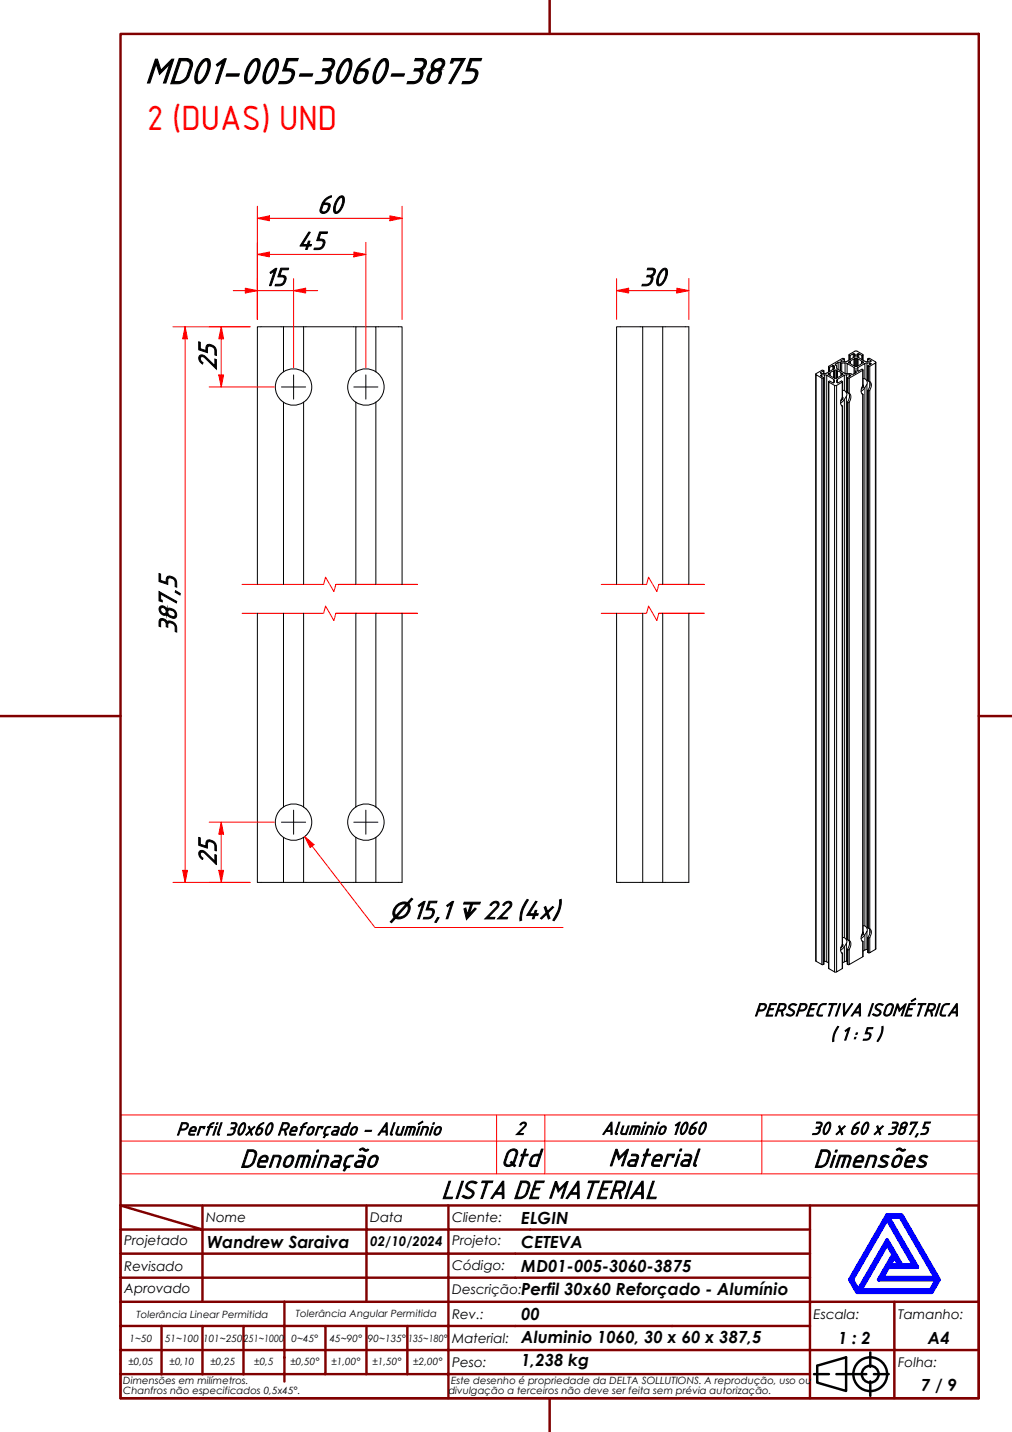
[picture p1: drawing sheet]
<svg xmlns="http://www.w3.org/2000/svg" width="210mm" height="297mm" viewBox="0 0 210 297" stroke-linecap="round" stroke-linejoin="round" font-family="sans-serif">
<!-- layer: Linha Corte (ABNT) -->
<path d="M50.2 127.2h16.9l.4-1.5 1.8 3 .4-1.5h16.9h-16.9M50.2 121.2h16.9l.4-1.5 1.8 3 .4-1.5h16.9h-16.9M124.7 127.2h9.4l.4-1.5 1.7 3 .5-1.5h9.3h-9.3M124.7 121.2h9.4l.4-1.5 1.7 3 .5-1.5h9.3h-9.3" fill="none" stroke="#f00" stroke-width=".21"/>
<!-- layer: Visible (ABNT) -->
<g fill="none" stroke="#000" stroke-width=".21">
<path d="M58.3 77.5a3.8 3.8 0 0 0 0 5.5M58.8 77.1l-.5 .4M58.8 67.8v9.3M58.8 77.1a3.8 3.8 0 0 1 4.2 0M63 77.1a3.8 3.8 0 0 1 0 6.3M63 67.8v9.3M73.8 67.8h-20.4v53.4M73.8 77.1a3.8 3.8 0 0 1 4.2 0M78 67.8h5.4v53.4M133.3 67.8h4.2M169.2 77.6l.1 121.8M170.2 77.4l.7-.5v.6v-.6l-.4-.1-1.3 .7 .1 .2"/>
<path d="M170.2 77.3v.1M170.2 77.9l.2-.1v.2M170.2 77.9h.1M170.2 77.9l.7 .4v121.7M170.4 78.1v-.3h.6v121.6M170.5 78.4h.2M171 77.8h.5M171.8 77.7v-.2v.2l.3 .1M171.8 77.5v.2M171.8 77.5l.3-.1v.4M171.9 79.2v121.7M171.9 76.1v1.1"/>
<path d="M172.1 77.4v.4M172.1 77.8l.8 .5M172.7 75.8h.2M172.7 76.7v-.9l-.6 .4v.8v-.8l-.2-.1v1M172.9 78.3l.3 .2M172.9 76.9l-.8 .5M172.9 76.9l.1 1.4M172.9 78.7l.2 .6-.2 .1-.8-.4-.2 .1v.2M172.9 79.4v-.7l-1.4-.9v121.7M172.9 76.9v1.4M173 76.9l.1-.1v1.7M173.1 76.4v-.5l-.1 .6-1.5 .9-1.1 .1-.2-.1"/>
<path d="M173.1 75.9l-.2-.1v.8M173.1 76.8l.1 1.7M173.1 80h.4M173.2 76.8h.2M173.3 75.7v-.2l.5-.3v1.4M173.3 75.5v.2M173.3 75.7l.2 .1 .1 .7 1.5 .9 1.8 .2 .6-.3M173.5 76.8l-.1 1.7M173.7 78.3v-1.4l-.2-.1v1.7M173.7 76.9v1.4M173.7 76.9l.8 .5M173.7 78.3l-.2 .2h-.3"/>
<path d="M173.7 78.7l-.2 .2v.4l.3 .1 .7-.4 .3 .1-.1 .2M173.7 78.7l1.4-.9v3.2M173.7 78.7v.7M173.8 75.2h.5M174.3 76.9v-1.7l.1 1.7M174.4 75.2l.2 .1M174.4 74.9l.7-.4v.5v-.6h-.4l-2.8 1.6v.1M174.4 74.8v.1M174.5 77.4v.4M174.5 77.8l-.8 .5M174.5 77.4l.3 .1v.2l-.3 .1M174.6 77.1v-1.8h.7v2.2"/>
<path d="M174.8 79.2v3.1a1.55 1.55 0 0 0-.1 2l-.2-.2M174.8 77.5v.2zM175.3 75.3l.4 .1M175.6 77.8h-.5M175.7 77.5v-2.1l1.4 .8v1.3M175.9 78.4h.2M176 75.1v.2M176 75.3h.1M176.1 75.3v-.2l.3-.1v.4M176.1 75.1l-.1 .2M176.1 75.3l.3 .1M176.1 73.6v1.1"/>
<path d="M176.1 73.7v-.2l1.3-.7 1.5 .7v.2M176.1 78.4v3.2M176.2 78.1v-.3h-.6v3.7M176.2 77.8h.1M176.4 75v.4M176.4 75.4h.1M176.4 75.4l.7 .4M176.4 77.9l-.7 .4v3.1M176.4 77.9h.1M176.4 77.9l-.2-.1v.2M177 73.4h.1M177 74.2v-.8l-.7 .4v.8v-.8l-.2-.1v1"/>
<path d="M177.1 74.5l-.7 .4M177.1 74.5l.1 1.3M177.1 76.2l.2 .3v.9M177.1 74.1l-1.5 .9h-.9l-.3-.1M177.1 74.5v1.3M177.1 75.8h.1M177.2 74.5l.2-.2v1.7M177.2 75.8l.2 .2M177.3 73.9v-.4v.4l-.2 .2M177.3 73.5l-.2-.1v.7M177.3 76.9l.1 .1M177.4 74.3v1.7"/>
<path d="M177.4 76h.1M177.4 74.3h.3v1.7M177.4 76h.3M177.5 77.1v.2M177.5 77.3l-.1-.3v.4M177.7 74.3v1.7M177.7 74.3l.2 .2v1.3M177.7 76h.1M177.8 73.9v-.4l.2-.1v.7M177.8 73.5v.4l.1 .2M177.9 74.5v1.3M177.9 75.8l-.2 .2"/>
<path d="M177.9 74.5l.8 .4M177.9 76.2l-.1 .2v.4l.2 .2M177.9 76.2l1.5-.8v3.2M177.9 74.1l1.6 .9h.9l.3-.1M177.9 75.8h.1M177.9 76.2v.7M178 73.4h.1M178.1 74.2v-.8l.7 .4v.8v-.8l.1-.1v1M178.7 74.9v.5M178.7 75.4l-.8 .4M178.7 75l.3 .1v.2M178.7 75.4h.1"/>
<path d="M178.9 76.8l.1-.1-.2-.1-.8 .4M178.9 76.8v3.2M178.9 76.8l-2.8 1.6M179 79.9h.1M179 76.7v3.1a1.37 1.37 0 0 0 0 2h-.1M179 78.5a.91 .91 0 0 1 .9 .7 .91 .91 0 0 1-.4 1l-.9 1M179 79.9v.1M179 75.1v.2M179 73.6v1.1M179 79.9v.5M179 80v.4M179 75.3l-.3 .1"/>
<path d="M179 80v.3M179.8 75.3l-.4 .1M179.8 79.7v112.8M180 75.9v3.1h.1M180 75.9h.1M180 75.9l.1 .1v3M180.1 79l.3 .1M180.1 76h.3M180.3 79.1l.1 .4v.6l-.4 .9M180.4 79.1a1.35 1.35 0 0 1-.2 2h-.1M180.4 79.1v-3.1l1.2-.7v121.6l-1.2 .7v-3.2M180.4 75.6v-.3h-.6v3.7"/>
<path d="M180.4 79.4v.6M180.4 75.3h.1M180.7 75.5l-.7 .4v3.1M180.7 74.8v.1M180.7 74.9l-.7-.4v.5v-.6h.4l1.2 .6 .1 .2-.1 .1M180.7 75.4v.1M180.7 75.5l-.2-.2v.3M181.7 75.2v121.6l-.1 .1M58.3 83l.5 .4M58.8 83.4v37.8M58.8 83.4a3.8 3.8 0 0 0 4.2 0M63 83.4v37.8"/>
<path d="M73.8 83.4a3.8 3.8 0 0 0 4.2 0M174.5 83v.1M174.5 83l-.1 .2M174.5 82.9v.1M174.7 82.5v-3.2l-1.2 .7v121.6l1.2-.7v-3.2M174.7 84.3v111.6M174.7 82.4h.1M174.8 81a.91 .91 0 0 1 .8 .6 .91 .91 0 0 1-.3 1.1l-1 .9M174.8 84.3l-.1 111.6M174.8 82.4v.4M174.8 82.8l-.3 .2M175.1 82.8v111.7"/>
<path d="M175.6 82.2v112.8M175.7 81.4l.2 .1M175.7 83.4l.2 .1M175.7 81.4v-3.1l.2 .1v3.1M175.7 83.4v111.5l.2 .1M175.9 81.5l.2 .1M175.9 83.5v111.5M176 81.5l.2 .7-.5 1.2M176.1 81.6a1.28 1.28 0 0 1-.2 1.9M176.1 83.4v111.7M176.2 81.9v.5M178.7 80.5v.1"/>
<path d="M178.8 81.7l.1 .1M178.9 81.8v111.7M179 80.4l-.4 .3M179 81.8l-.1 111.7M179.4 80.4v111.7M180 81l.1 .1M180 81v111.4l.1 .1M180.1 81.1v111.4M180.4 80.9v111.7M53.4 127.2v55.8h30v-55.8M58.8 127.2v40.2M63 127.2v40.2"/>
<path d="M73.8 121.2v-37.8a3.8 3.8 0 0 1 0-6.3v-9.3h4.2v9.3a3.8 3.8 0 0 1 0 6.3v37.8M73.8 127.2v40.2a3.8 3.8 0 0 0 0 6.3v9.3M78 127.2v40.2a3.8 3.8 0 0 1 0 6.3v9.3M127.9 121.2v-53.4h5.4v53.4M127.9 127.2v55.8h15v-55.8M133.3 127.2v55.8M137.5 121.2v-53.4h5.4v53.4M137.5 127.2v55.8M58.3 167.8a3.8 3.8 0 0 0 0 5.5M58.3 173.3l.5 .4M58.8 167.4l-.5 .4M58.8 173.7v9.3"/>
<path d="M58.8 173.7a3.8 3.8 0 0 0 4.2 0M58.8 167.4a3.8 3.8 0 0 1 4.2 0M63 167.4a3.8 3.8 0 0 1 0 6.3M63 173.7v9.3M73.8 173.7a3.8 3.8 0 0 0 4.2 0M73.8 167.4a3.8 3.8 0 0 1 4.2 0M169.3 199.4v-121.7l1.2 .7v121.7M169.3 199.4l1.2 .7M170.9 200l-.2 .1M170.9 200v-121.7l-.2 .1v121.7M170.9 199.4h.1M171 199.4l.5 .1"/>
<path d="M171.5 199.5l.4 .2M174.5 196.5v.1M174.5 196.5l-.1 .2M174.5 196.4v.1M174.5 197.6l.2 .1M174.7 195.9a1.35 1.35 0 0 0 0 1.8M174.7 195.9h.1M174.8 197.7l-.1 3.2M174.8 194.5a.84 .84 0 0 1 .8 1.2M174.8 195.9v.4M174.8 196.3l-.3 .2M175.1 196.3v3.2"/>
<path d="M175.1 199.5l-.3 .2M175.6 195.7v3.7h.1M175.6 199.4l-.5 .1M175.6 195.7l-.6 .9-.7 .5M175.7 196.9v3.1l.2 .1M175.7 196.9l.2 .1M175.9 195l.2 .1M175.9 197v3.1M176 195l.2 .7-.5 1.2M176.1 195.1a1.28 1.28 0 0 1-.2 1.9M176.2 195.4v.5M178.7 194v.1"/>
<path d="M178.8 195.2l.1 .1M178.9 195.3v3.2l-2.8 1.6v-3.2M178.9 193.5a1.32 1.32 0 0 0 0 1.8M179 193.4h.1M179 195.3l-.1 3.2M179 192a.84 .84 0 0 1 .8 1.2M179 193.9l-.4 .3M179 193.4v.5M179 193.4v.4M179.4 193.9v3.1M179.4 197l-.4 .3M179.8 193.2v3.7h.2"/>
<path d="M179.8 196.9l-.4 .1M179.8 193.2l-.6 .9-.6 .6M180 194.5v3.1h.1M180 194.5l.1 .1M180.1 197.6h.3M180.1 192.5a.97 .97 0 0 1 .4 1.7l-.1 .2M180.1 194.6v3M180.3 192.6l.1 .4v.6l-.4 .9M180.4 194.4l-.3 .2M180.4 192.9v.6M170.5 200.1h.2M171.9 200.9v-121.6l1.2 .7v121.6"/>
<path d="M171.9 200.9l1.2 .7M173.1 201.6h.4M175.9 200.1h.2"/>
</g>
<path d="M25 236.7h178v-5.4h-178v12.2M103 231.3v12.2M113 231.3v12.2M158 231.3v12.2M203 236.7v6.8h-178M25 243.5v6.5h178v-6.5" fill="none" stroke="#f00" stroke-width=".21"/>
<!-- layer: Borda A3/A4 (ABNT) -->
<g fill="none" stroke="#800000" stroke-width=".51">
<path d="M25 7h178v283h-178zM114 0v7M0 148.5h25M203 148.5h7M25 250l17 5h-17M25 250h178v40h-178zM42 255h34v5h17M42 255v15M42 250v5M76 250v5h17v5M93 250v5h75M168 250v20h-143"/>
<path d="M25 260h51v10M25 275h17M33.5 275v10M50.5 275h-8.5v10M59 270v16.6M67.5 275v10h-42.5M76 275v10h8.5M84.5 275v10M93 275h-42.5v10M93 260v5h-68M93 275v10h75M93 260h75"/>
<path d="M93 275h75M168 265h-75v10M185.5 270v10h17.5M203 270h-35v10h17.5v10M25 280h143v10M67.5 285h8.5M84.5 285h8.5v5M114 290v7"/>
</g>
<path d="M184 258l1.3 2.2-3 5.2h12l-1.3 2.2h-14.5zM184 252.8l5.5 9.7h-2.5l-3-5.3-6 10.4-1.3-2.2zM184 252h3l7.8 13.4-1.5 2.6h-15.5l-1.5-2.6zM184.2 252.4h2.6l7.3 12.6h-11.1l1.2-2.2h6zM185.5 260.6l1.1 1.9h-2.1z" fill="none" stroke="#00f" stroke-width=".8"/>
<!-- layer: 0 -->
<path d="M177.8 268h15.5" fill="none" stroke="#000" stroke-width=".21"/>
<g fill="none" stroke="#000" stroke-width=".51">
<path d="M168.8 285h3.1M169.5 283.3l6-1.8v7l-6-1.7zM173.5 285h6.2M180.5 280.5v3M180.5 286.5v3M181.3 285h3"/>
<circle cx="180.5" cy="285" r="3.5"/>
<circle cx="180.5" cy="285" r="1.75"/>
</g>
<!-- layer: Marca de centro (ISO) -->
<path d="M60.9 77.8v5M75.9 77.8v5M58.4 80.3h5M73.4 80.3h5M58.4 170.5h5M60.9 168v5M73.4 170.5h5M75.9 168v5" fill="none" stroke="#000" stroke-width=".21"/>
<path d="M50.9 60.3h2.5" fill="none" stroke="#f00" stroke-width=".21"/>
<path d="M50.9 59.8l2.5 .5-2.5 .5z" fill="#f00"/>
<path d="M50.9 59.8l2.5 .5-2.5 .5zM60.9 60.3h2.5" fill="none" stroke="#f00" stroke-width=".21"/>
<path d="M60.9 60.3l2.5-.5v1z" fill="#f00"/>
<path d="M53.4 57.8v8.5M53.4 52.8h2.5M60.9 57.8v18.5M48.4 60.3h2.5M53.4 60.3h7.5M60.9 60.3l2.5-.5v1zM63.4 60.3h2.5" fill="none" stroke="#f00" stroke-width=".21"/>
<path d="M53.4 52.8l2.5-.5v1z" fill="#f00"/>
<path d="M53.4 52.8l2.5-.5v1zM73.4 52.8h2.5" fill="none" stroke="#f00" stroke-width=".21"/>
<path d="M73.4 52.3l2.5 .5-2.5 .5z" fill="#f00"/>
<path d="M53.4 50.3v16M53.4 45.3h2.5M55.9 52.8h17.5M73.4 52.3l2.5 .5-2.5 .5zM75.9 50.3v26" fill="none" stroke="#f00" stroke-width=".21"/>
<path d="M53.4 45.3l2.5-.5v1z" fill="#f00"/>
<path d="M53.4 45.3l2.5-.5v1zM80.9 45.3h2.5" fill="none" stroke="#f00" stroke-width=".21"/>
<path d="M80.9 44.8l2.5 .5-2.5 .5z" fill="#f00"/>
<path d="M53.4 42.8v23.5M55.9 45.3h25M80.9 44.8l2.5 .5-2.5 .5zM83.4 42.8v23.5M45.9 67.8v2.5" fill="none" stroke="#f00" stroke-width=".21"/>
<path d="M45.9 67.8l.5 2.5h-1z" fill="#f00"/>
<path d="M45.9 67.8l.5 2.5h-1zM45.9 77.8v2.5" fill="none" stroke="#f00" stroke-width=".21"/>
<path d="M45.4 77.8h1l-.5 2.5z" fill="#f00"/>
<path d="M43.4 67.8h8.5M45.4 77.8h1l-.5 2.5zM45.9 70.3v7.5M43.4 80.3h13.5M38.4 180.5v2.5" fill="none" stroke="#f00" stroke-width=".21"/>
<path d="M37.9 180.5h1l-.5 2.5z" fill="#f00"/>
<path d="M38.4 67.8v2.5M37.9 180.5h1l-.5 2.5z" fill="none" stroke="#f00" stroke-width=".21"/>
<path d="M38.4 67.8l.5 2.5h-1z" fill="#f00"/>
<path d="M35.9 67.8h16M38.4 67.8l.5 2.5h-1zM38.4 70.3v110.2M35.9 183h16M45.9 180.5v2.5" fill="none" stroke="#f00" stroke-width=".21"/>
<path d="M45.4 180.5h1l-.5 2.5z" fill="#f00"/>
<path d="M45.9 170.5v2.5M45.4 180.5h1l-.5 2.5z" fill="none" stroke="#f00" stroke-width=".21"/>
<path d="M45.9 170.5l.5 2.5h-1z" fill="#f00"/>
<path d="M43.4 170.5h13.5M45.9 170.5l.5 2.5h-1zM45.9 173v7.5M43.4 183h8.5" fill="none" stroke="#f00" stroke-width=".21"/>
<path d="M63.2 173.5l1.5 2" fill="none" stroke="#f00" stroke-width=".21"/>
<path d="M63.2 173.5l1.9 1.7-.8 .6z" fill="#f00"/>
<path d="M63.2 173.5l1.9 1.7-.8 .6zM64.7 175.5l13.1 16.9h39" fill="none" stroke="#f00" stroke-width=".21"/>
<path d="M127.9 60.3h2.5" fill="none" stroke="#f00" stroke-width=".21"/>
<path d="M127.9 60.3l2.5-.5v1z" fill="#f00"/>
<path d="M127.9 60.3l2.5-.5v1zM140.4 60.3h2.5" fill="none" stroke="#f00" stroke-width=".21"/>
<path d="M140.4 59.8l2.5 .5-2.5 .5z" fill="#f00"/>
<path d="M127.9 57.8v8.5M140.4 59.8l2.5 .5-2.5 .5zM142.9 57.8v8.5M130.4 60.3h10" fill="none" stroke="#f00" stroke-width=".21"/>
<text font-size="8.1" x="30" y="17.3">MD01-005-3060-3875</text>
<text font-size="7" fill="#f00" x="30.5" y="26.9">2 (DUAS) UND</text>
<g font-size="5.7">
<text x="65.7" y="44.2">60</text>
<text x="61.6" y="51.7">45</text>
<text x="54.7" y="59.2">15</text>
<text x="132.7" y="59.2">30</text>
<text x="44.8" y="76.8" transform="rotate(-90 44.8 76.8)">25</text>
<text x="36.6" y="131.5" transform="rotate(-90 36.6 131.5)">387,5</text>
<text x="44.8" y="179.6" transform="rotate(-90 44.8 179.6)">25</text>
<text x="85.5" y="190.5">15,1</text>
<text x="100.3" y="190.5">22 (4x)</text>
<text x="49.7" y="242.1">Denominação</text>
<text x="103.8" y="241.9">Qtd</text>
<text x="126.2" y="241.9">Material</text>
<text x="168.7" y="242.1">Dimensões</text>
<text x="91.5" y="248.6">LISTA DE MATERIAL</text>
</g>
<g font-size="4.8">
<text x="80.8" y="190.5">⌀</text>
<text x="94.8" y="190.5">↧</text>
</g>
<g font-size="4">
<text x="156.4" y="210.7">PERSPECTIVA ISOMÉTRICA</text>
<text x="172.2" y="215.7">( 1 : 5 )</text>
<text x="36.5" y="235.4">Perfil 30x60 Reforçado - Alumínio</text>
<text x="106.9" y="235.3">2</text>
<text x="124.8" y="235.3">Aluminio 1060</text>
<text x="168.2" y="235.3">30 x 60 x 387,5</text>
</g>
<g font-size="3.5">
<text x="108.1" y="253.8">ELGIN</text>
<text x="43" y="258.8">Wandrew Saraiva</text>
<text x="108.1" y="263.8">MD01-005-3060-3875</text>
<text x="108.1" y="258.8">CETEVA</text>
<text x="108.1" y="268.6">Perfil 30x60 Reforçado - Alumínio</text>
<text x="108.1" y="273.8">00</text>
<text x="108.1" y="278.7">Aluminio 1060, 30 x 60 x 387,5</text>
<text x="173.8" y="278.8">1 : 2</text>
<text x="192.5" y="278.8">A4</text>
<text x="108.1" y="283.4">1,238 kg</text>
<text x="191" y="288.6">7 / 9</text>
</g>
<g font-size="2.8">
<text x="42.8" y="253.5">Nome</text>
<text x="76.8" y="253.5">Data</text>
<text x="93.8" y="253.6">Cliente:</text>
<text x="25.8" y="263.6">Revisado</text>
<text x="25.8" y="258.3">Projetado</text>
<text x="76.8" y="258.4">02/10/2024</text>
<text x="93.8" y="263.3">Código:</text>
<text x="93.8" y="258.3">Projeto:</text>
<text x="25.8" y="268.3">Aprovado</text>
<text x="93.8" y="268.3">Descrição:</text>
<text x="93.8" y="273.5">Rev.:</text>
<text x="168.8" y="273.5">Escala:</text>
<text x="186.3" y="273.5">Tamanho:</text>
<text x="93.8" y="278.6">Material:</text>
<text x="93.8" y="283.5">Peso:</text>
<text x="186.3" y="283.6">Folha:</text>
</g>
<g font-size="2.1">
<text x="28.3" y="273.3">Tolerância Linear Permitida</text>
<text x="61.4" y="273.1">Tolerância Angular Permitida</text>
<text x="26.9" y="278.3">1~50</text>
<text x="34.2" y="278.3">51~100</text>
<text x="42.1" y="278.3">101~250</text>
<text x="50.5" y="278.3">251~1000</text>
<text x="60.5" y="278.3">0~45°</text>
<text x="68.4" y="278.3">45~90°</text>
<text x="76.3" y="278.3">90~135°</text>
<text x="84.7" y="278.3">135~180°</text>
<text x="25.6" y="287.1">Dimensões em milímetros.</text>
<text x="26.6" y="283.2">±0,05</text>
<text x="35.2" y="283.2">±0,10</text>
<text x="43.6" y="283.2">±0,25</text>
<text x="52.7" y="283.2">±0,5</text>
<text x="60.2" y="283.2">±0,50°</text>
<text x="68.7" y="283.2">±1,00°</text>
<text x="77.2" y="283.2">±1,50°</text>
<text x="85.7" y="283.2">±2,00°</text>
<text x="93.6" y="287.1">Este desenho é propriedade da DELTA SOLLUTIONS. A reprodução, uso ou</text>
<text x="25.6" y="289.2">Chanfros não especificados 0,5x45°.</text>
<text x="93" y="289.2">divulgação a terceiros não deve ser feita sem prévia autorização.</text>
</g>
</svg>
